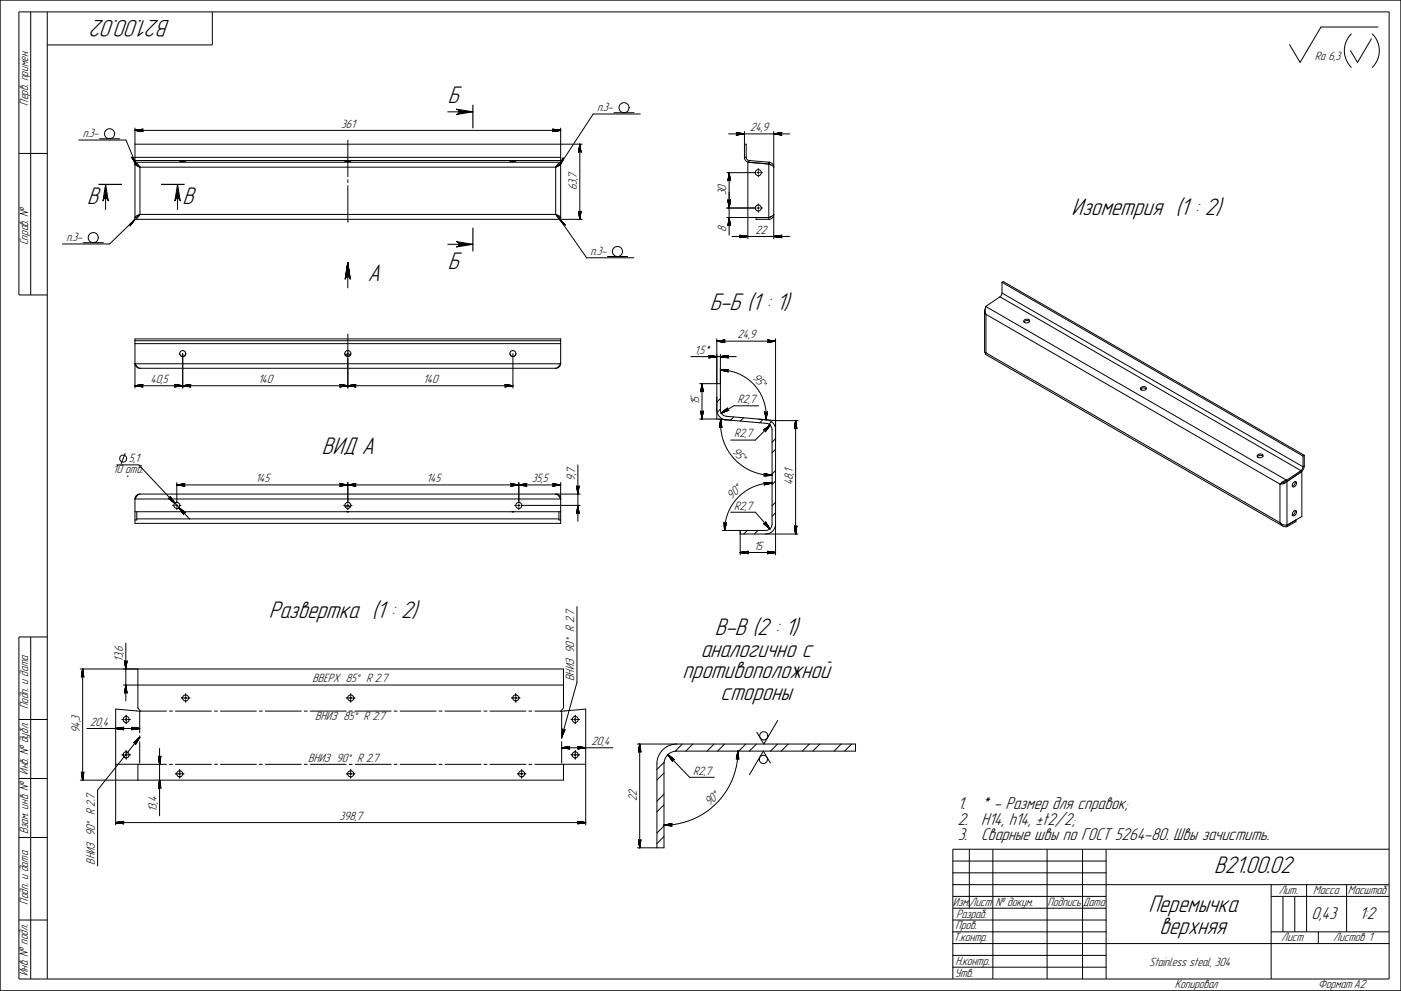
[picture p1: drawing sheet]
<svg xmlns="http://www.w3.org/2000/svg" width="594mm" height="420mm" viewBox="0 0 594 420" stroke-linecap="round" stroke-linejoin="round" font-family="sans-serif">
<g fill="none" stroke="#000" stroke-width=".42">
<path d="M.1 .1h593.9v420h-593.9zM13 5v120.1M20 5v410.1M90 5v14.1h-70M573 14.4a10 10 0 0 0 0 14.1M581.5 16.5l-5.9 10-2.9-5M581.9 14.4a10 10 0 0 1 0 14.1M584.3 11.5h-24.2l-8.8 15-4.5-7.5M33.4 59.4h20l4.3 10.2M42.2 58.8h8.5M57.2 55.3l3 .1zM57.2 55.3l3.1-.3z"/>
<path d="M57.2 55.3l3.2-.4zM57.2 55.3l3.5 .5zM57.2 55.3l3.4 .5zM57.2 55.3l3.2 .4zM57.2 55.3l3.1 .2zM57.2 55.3l3.5-.5zM57.2 55.3l3.4-.5zM57.2 54.3v38.7M57.2 55.3h180.5M57.2 55.3h3M57.2 55.4l3.2 .1M60.4 55.1l-3.2 .1"/>
<path d="M147.5 59.4v15.5M189.9 47.4h10.6M193.5 46.3l7 1.1-7 1.1a1.13 1.13 0 0 0 1.1-1.1 1.13 1.13 0 0 0-1.1-1.1zM234.3 54.8l3.4 .5zM234.3 55.8l3.4-.5zM234.4 54.8l3.3 .5zM234.4 55.8l3.3-.5zM234.6 54.9l3.1 .4zM234.6 55.1h3.1M234.6 55.5h3.1M234.7 55l3 .3zM234.7 55.5l3-.2z"/>
<path d="M234.7 55.2l3 .1zM234.7 55.4l3-.1zM234.7 55.3h3M237.7 54.3v38.7l-.8-.4-1.3-1.7M260.3 47.8h8.6M271.5 48.3h-20l-14.2 21.8M308.9 56.8h25.9M312.1 56.2l3.6 .6zM312.1 57.3l3.6-.5zM312.3 56.3l3.4 .5zM312.3 57.2l3.4-.4zM312.5 56.3l3.2 .5z"/>
<path d="M312.5 57h3.2M312.5 56.6h3.2M312.6 56.5l3.1 .3zM312.6 57l3.1-.2zM312.6 56.6h3.1M312.7 56.7l3 .1zM312.7 56.8h3zM315.7 55.7v11M328.1 56.8l3.5 .5zM328.1 56.8l3.3 .4zM328.1 56.8l3.2 .4zM328.1 56.8l3.1 .2z"/>
<path d="M328.1 56.8l3-.1zM328.1 56.8l3.1-.3zM328.1 56.8l3.2-.5zM328.1 56.8l3.3-.5zM328.1 56.8l3.5-.6zM328.1 55.7v45.5M328.1 56.9l3.2 .1M328.1 56.6h3.1M328.1 56.6h3.2M8 65.1h12M44.8 78.2l1.1 7a1.11 1.11 0 0 0-1.1-1.1 1.11 1.11 0 0 0-1.1 1.1zM44.8 78.2v10.6"/>
<path d="M55.8 66.6l1.9 3zM55.9 66.7l1.8 2.9zM56 66.8l1.7 2.8zM56.2 66.9l1.5 2.7zM56.3 66.9l1.4 2.7zM57.2 68.8h180.5M57.2 68.1h180.5M57.2 66.7h180.5M57.2 61.1h189.7M57.3 68.8l1 .6 1 1.5-2-1.4zM57.5 69.6h-.3l.3 .4 1.8 .9M58 69.8l1.3 1.1"/>
<path d="M59.3 70.9h176.4M59.3 70.9v20M75.3 78.2l1.1 7a1.13 1.13 0 0 0-1.1-1.1 1.13 1.13 0 0 0-1.1 1.1zM75.3 78.2v10.6M76.2 68.4h2.5zM146.2 68.4h2.6zM147.5 76.2v1.2M147.5 78.7v15.5M216.2 68.4h2.6zM235.6 70.9v20M236.8 69.3l.8-.5v.7l-2 1.4zM236.9 69.8l-1.3 1.1"/>
<path d="M237.4 69.6h.3l-.2 .4-1.9 .9M238.7 67.2l-1.4 2.9zM238.8 67.3l-1.5 2.8zM238.8 67l-1.5 3.1zM238.8 66.9l-1.5 3.2zM238.8 67.5l-1.5 2.6zM245.7 61.1v3.2M245.7 61.1v3.1M245.9 61.1l.5 3.5zM245.9 61.1l.5 3.4zM245.9 61.1l.3 3.2zM245.9 61.1l.2 3.1z"/>
<path d="M245.9 61.1l.1 3zM245.9 61.1l-.3 3.1zM245.9 61.1l-.4 3.2zM245.9 61.1l-.5 3.4zM245.9 61.1l-.6 3.5zM245.9 61.1v31.9M246 61.1l.1 3.2M308.2 73.2h12.3M309.1 73.2l-.1 3.2M309.2 73.2l-.5 3.5zM309.2 73.2l-.5 3.3zM309.2 73.2l-.4 3.2z"/>
<path d="M309.2 73.2l-.3 3.1zM309.2 73.2l.1 3zM309.2 73.2l.3 3.1zM309.2 73.2l.4 3.2zM309.2 73.2l.5 3.3zM309.2 73.2l.5 3.5zM309.2 73.2v26.5M309.3 73.2l.1 3.2M315.7 66.7a2.05 2.05 0 0 0 1.9 2.1v-.7M315.7 66.7h.7M315.7 61.1h.7v5.6M316.4 66.7l.3 .8 .9 .6"/>
<path d="M317.6 68.1l8.5 .7M321.1 73.2h1M321.6 71.4v.8M321.6 72.7v1M321.6 74.2v.8M322.6 73.2h.7M326 69.6l-8.9-.8v32.4M326 69.6v23.4M326.1 68.8h.1M326.1 68.8l-.1 .7M326.1 69.5l.9 .5M326.1 69.5l-.1 .1"/>
<path d="M326.2 68.8l1.3 .6 .6 1.5-.4-.6-1.7-.7M326.2 68.8l-.1 .7M55.1 95.1l2.1-2.1zM57.2 93l-2 2.4zM57.2 93l-2 2.5zM57.2 93l-2 2.7zM57.2 93l-2.1 2.8zM57.2 93h189.7M57.2 92.2h.4M57.2 93l-10.7 10.4h-20M59.3 90.9l-1.2 1.7-.9 .4M59.3 90.9l-1.6 .7-.5 .6"/>
<path d="M59.3 90.9l-1.3 1.1M59.3 90.9l-1.3 1.1-.8 .3M59.3 90.9h176.4M235.6 90.9l1.3 1.1 .8 .3M235.6 90.9l1.5 .6 .6 .7M235.6 90.9l1.4 1.1M237.3 92.9l2.4 2.6zM237.3 92.9l2.3 2.5zM237.3 92.9l2.2 2.4zM237.3 92.9l2 2.4zM237.3 92.9l1.9 2.4zM237.3 92.9l11.5 16.4h20"/>
<path d="M237.4 92.2h.3M245.3 89.5l.6 3.5zM245.4 89.7l.5 3.3zM245.5 89.8l.4 3.2zM245.6 90l.3 3zM245.7 89.8v3.2M245.7 90v3M245.8 90l.1 3zM246 90l-.1 3zM246.1 89.8v3.2M246.2 89.8l-.3 3.2zM246.4 89.7l-.5 3.3z"/>
<path d="M246.4 89.5l-.5 3.5zM308.2 92.2h17.8M308.2 88.2h12.3M308.7 84.7l.5 3.5zM308.7 84.9l.5 3.3zM308.8 85l.4 3.2zM308.9 85.2l.3 3zM309 85v3.2M309.1 92.2l-.1 3.2M309.1 85.2l.1 3zM309.2 92.2l.5 3.5zM309.2 92.2l.5 3.3z"/>
<path d="M309.2 92.2l.4 3.2zM309.2 92.2l.3 3.1zM309.2 92.2l.1 3zM309.2 92.2l-.3 3.1zM309.2 92.2l-.4 3.2zM309.2 92.2l-.5 3.3zM309.2 92.2l-.5 3.5zM309.3 85.2l-.1 3zM309.3 92.2l.1 3.2M309.4 85v3.2M309.6 85l-.4 3.2zM309.7 84.9l-.5 3.3z"/>
<path d="M309.7 84.7l-.5 3.5zM313.6 99.7l3.5 .6zM313.8 99.8l3.3 .5zM313.9 99.9l3.2 .4zM320.6 92.3v.7h5.4M321.1 88.2h1M321.6 86.4v.8M321.6 87.7v1M321.6 89.2v.8M322.6 88.2h.7M327 91.8l-1 .4 1.8-.9 .3-.4-.6 1.5-1.5 .6M35.3 102.9h8.5"/>
<path d="M147.5 111.4v10.7M147.5 111.4l1.1 7zM147.5 111.4l1 6.6zM147.5 111.4l.8 6.3-.3-.2zM147.5 111.4l.5 6.1-.4-.1zM147.5 111.4l.1 6h-.3zM147.5 111.4l-.2 6-.4 .1zM147.5 111.4l-.6 6.1-.3 .2zM147.5 111.4l-1.1 6.6zM147.5 111.4l-1.2 7zM189.9 103.6h10.6M193.5 102.4l7 1.2-7 1.1a1.13 1.13 0 0 0 1.1-1.1 1.13 1.13 0 0 0-1.1-1.2z"/>
<path d="M257.6 108.8h8.5M310.4 100.3h24.4M313.6 100.8l3.5-.5zM313.8 100.8l3.3-.5zM313.9 100.5h3.2M313.9 100.1h3.2M314.1 100.5l3-.2zM314.1 100l3 .3zM314.1 100.4h3M314.1 100.1h3M314.1 100.3h3zM314.1 100.2l3 .1z"/>
<path d="M328.1 100.3l3.5-.6zM328.1 100.3l3.3-.5zM328.1 100.3l3.2-.4zM328.1 100.3l3.1-.3zM328.1 100.3l3-.1zM328.1 100.3l3.1 .2zM328.1 100.3l3.2 .3zM328.1 100.3l3.3 .5zM328.1 100.3l3.5 .5zM328.1 100.5h3.2M328.1 100.4h3.1M328.1 100.1h3.1"/>
<path d="M328.1 100.1h3.2M424.9 119.7l127.6 73.7M424.9 119.7v4.5M424.9 119.7l.5-.3 127.7 73.6M20 125.1h-12v-120.1h581v410.1h-581v-145h12M417.5 131.9v17.5l.6 .2M417.8 130.8l-.3 1.4 .6 1.1M418 130l-.2 1.7 .3 1.6M418 130l127.5 73.6M418.1 133.3l124.7 71.9M418.1 133.3v16.3M424 125.8l-6 4.2"/>
<path d="M424 125.8l127.6 73.7M424.9 124.2l-.3 .9-.6 .7M424.9 124.2l127.6 73.7M434.2 135.8l1.1-.5a.91 .91 0 0 1 1.3 .9 .91 .91 0 0 1-1.4 .7 .78 .78 0 0 1-.9-.2 .78 .78 0 0 1-.1-.9zM436.6 136.3l-1.4-.4-1 .6M57.2 144.5v1.2M57.2 144.5v-.8h180.5v.8M57.2 145.7v18.8M57.2 144.5h180.5M57.2 145.7h180.5M57.2 154.1h.1M57.3 154.2l1.3 1.7 .7 .2"/>
<path d="M57.3 154.2l.6 1.3 1.4 .6M57.3 154.2h180.3M59.3 156.1h176.3M76.2 149.9a1.27 1.27 0 0 0 1.3 1.2 1.27 1.27 0 0 0 1.2-1.2M77.3 148.7h.4M77.5 149.9v14.6M146.2 149.9a1.29 1.29 0 0 0 1.3 1.2 1.29 1.29 0 0 0 1.3-1.2M146.4 150.6a1.29 1.29 0 0 1 2.1 0M147.3 148.7h.4M147.5 141.6v22.9M216.2 149.9a1.27 1.27 0 0 0 1.3 1.2 1.27 1.27 0 0 0 1.3-1.2M217.2 148.7h.5"/>
<path d="M217.5 149.9v14.6M237.6 154.2l-.9 1.4-1.1 .5M237.7 144.5v1.2M237.7 154.1l-.6 1.5-1.5 .5M237.7 145.7v8.4M237.7 154.1l-.1 .1M237.7 154.1h.1M293 151.2h19.2M300.5 151.8l3.5-.6zM300.5 150.7l3.5 .5zM300.6 151.7l3.4-.5zM300.6 150.7l3.4 .5z"/>
<path d="M300.8 151.6l3.2-.4zM300.8 150.8l3.2 .4zM300.8 151.4h3.2M300.8 151h3.2M300.9 151l3.1 .2zM300.9 151.1h3.1M301 151.3l3-.1zM301 151.1l3 .1zM304 144.6l3.5-.5zM304 144.6l3.3-.4zM304 144.6l3.1-.3zM304 144.6l3-.2z"/>
<path d="M304 144.6l3 .1zM304 144.6l3 .3zM304 144.6l3.1 .4zM304 144.6l3.3 .5zM304 144.6l3.5 .6zM304 143.7v34M304 144.6h24.9M304 144.8h3.1M304 144.7h3M305.5 156.8l3.4 .9zM305.5 156.8l3.3 .8zM305.5 156.8l3.1 .7z"/>
<path d="M305.5 156.8l3 .6zM305.5 156.8l3 .2zM305.5 156.8l3 .1zM305.5 156.8l3.2-.1zM305.5 156.8l3.3-.1zM305.5 156.8l3.5-.2zM305.5 151.2l3.5-.5zM305.5 151.2l3.3-.5zM305.5 151.2l3.2-.4zM305.5 151.2l3-.2zM305.5 151.2l3 .1zM305.5 151.2l3 .3z"/>
<path d="M305.5 151.2l3.2 .4zM305.5 151.2l3.3 .5zM305.5 151.2l3.5 .6zM305.5 150.2v23.6a2.72 2.72 0 0 0 2.4 2.7l21 1.8M305.5 157h3M305.5 151.3l3.2 .1M305.5 151.1h3M305.5 151h3.2M307.1 144.4l-3.1 .1M308.5 156.9l-3-.1a19.5 19.5 0 0 1 19.3 21.2v-3M309 156.7l-3.5 .1M325.4 145.2l3.5-.6z"/>
<path d="M325.4 144.1l3.5 .5zM325.6 145.1l3.3-.5zM325.6 144.2l3.3 .4zM325.7 145l3.2-.4zM325.7 144.3l3.2 .3zM325.7 144.4h3.2M325.7 144.8h3.2M325.8 144.4l3.1 .2zM325.9 144.7l3-.1zM325.9 144.6h3zM325.9 144.7h3M328.9 143.7v91.5"/>
<path d="M418 149.6v.2M418.1 149.6l-.3 .6 126.1 72.8M418.1 149.6l124.7 72M57.2 163.5l3.5-.5zM57.2 163.5l3.4-.4zM57.2 163.5l3.2-.3zM57.2 163.5l3.1-.2zM57.2 163.5l3-.1zM57.2 163.5l3.1 .3zM57.2 163.5l3.2 .4zM57.2 163.5l3.4 .5zM57.2 163.5l3.5 .6z"/>
<path d="M57.2 163.5h160.3M57.2 163.7h3.1M57.2 163.7h3.2M60.4 163.4h-3.2M74 164.1l3.5-.6zM74 163l3.5 .5zM74.2 164l3.3-.5zM74.2 163.1l3.3 .4zM74.3 163.9l3.2-.4zM74.3 163.2l3.2 .3zM74.3 163.4h6.4M74.3 163.7h6.4"/>
<path d="M74.4 163.3l3.1 .2zM74.4 163.7h6.1M74.5 163.6l3-.1zM74.5 163.4l3 .1zM77.5 163.5l3.5 .6zM77.5 163.5l3.3 .5zM77.5 163.5l3.2 .4zM77.5 163.5l3 .3zM77.5 163.5l3-.1zM77.5 163.5l3-.2zM77.5 163.5l3.2-.3zM77.5 163.5l3.3-.4z"/>
<path d="M77.5 163.5l3.5-.5zM144 163l3.5 .5zM144 164.1l3.5-.6zM144.2 163.1l3.3 .4zM144.2 164l3.3-.5zM144.3 163.2l3.2 .3zM144.3 163.4h6.3M144.3 163.7h6.3M144.4 163.3l3.1 .2zM144.4 163.8l3.1-.3zM144.4 163.7h6.1M144.5 163.4l3 .1z"/>
<path d="M144.5 163.6l3-.1zM147.5 163.5l3.5 .6zM147.5 163.5l3.3 .5zM147.5 163.5l3.1 .4zM147.5 163.5l3 .3zM147.5 163.5l3-.1zM147.5 163.5l3-.2zM147.5 163.5l3.1-.3zM147.5 163.5l3.3-.4zM147.5 163.5l3.5-.5zM214 163l3.5 .5zM214 164.1l3.5-.6z"/>
<path d="M214.2 163.1l3.3 .4zM214.2 164l3.3-.5zM214.3 163.2l3.2 .3zM214.3 163.4h3.2M214.3 163.7h3.2M214.4 163.3l3.1 .2zM214.4 163.8l3.1-.3zM214.4 163.7h3.1M214.5 163.4l3 .1zM214.5 163.6l3-.1zM296.7 162.7h8.8M296.7 177.7h7.3"/>
<path d="M297.1 174.2l.6 3.5zM297.2 174.3l.5 3.4zM297.3 174.5l.4 3.2zM297.4 174.6l.3 3.1zM297.5 162.7v3.1M297.5 174.5v3.2M297.5 162.7v3M297.5 174.6v3.1M297.6 174.7l.1 3zM297.7 162.7v15M297.7 162.7l.5 3.5zM297.7 162.7l.4 3.3z"/>
<path d="M297.7 162.7l.4 3.1zM297.7 162.7l.2 3zM297.7 162.7l-.1 3zM297.7 162.7l-.3 3zM297.7 162.7l-.4 3.1zM297.7 162.7l-.5 3.3zM297.7 162.7l-.6 3.5zM297.8 174.7l-.1 3zM297.8 162.7v3M297.8 174.6v3.1M297.9 162.7v3.1M297.9 174.5v3.2"/>
<path d="M297.9 174.6l-.2 3.1zM298.1 174.3l-.4 3.4zM298.2 174.2l-.5 3.5zM304 173.8a4.2 4.2 0 0 0 3.8 4.2M304 177.7l20.9 1.8a2.66 2.66 0 0 1 2.5 2.7v40a2.71 2.71 0 0 1-2.7 2.7h-18.4M305.4 177.8v3.2M305.5 169l-1.5 1.5M305.5 173.5l-1.4 1.3M305.5 177.8v3M305.6 177.8l-.5 3.5zM305.6 177.8l-.5 3.3zM305.6 177.8l-.4 3.2z"/>
<path d="M305.6 177.8l-.3 3zM305.6 177.8l-.1 3zM305.6 177.8l.2 3.1zM305.6 177.8l.4 3.2zM305.6 177.8l.5 3.3zM305.6 177.8l.5 3.5zM305.7 177.8v3.1M305.8 177.8v3.2M305.8 175.2l3.3-1.3zM305.8 175.2l3.2-1.3zM305.8 175.2l3-1.3zM305.8 175.2l2.8-1.4z"/>
<path d="M305.8 175.2l2.7-1.5zM305.8 175.2l2.6-1.8zM305.8 175.2l2.6-2zM305.8 175.2l2.7-2.1zM305.8 175.2l2.8-2.3zM311.2 176.8l-1.4 1.4M315.3 177.1l-1.4 1.4M321.7 172h-10.5l-5.4 3.2M323.5 177.9l-1.3 1.3M324.3 174.5l.5 3.5zM324.4 174.7l.4 3.3zM324.4 174.8l.4 3.2z"/>
<path d="M324.6 174.9l.2 3.1zM324.6 174.8v3.2M324.7 174.9v3.1M324.7 175l.1 3zM324.9 175l-.1 3zM325 174.9v3.1M325 174.8l.1 3.2a4.2 4.2 0 0 1 3.8 4.2M325.1 174.9l-.3 3.1zM325.3 174.7l-.5 3.3zM325.4 174.5l-.6 3.5zM327.1 178.8l-1.1 1M328.9 178.3h9.5"/>
<path d="M337.2 178.3v3.2M337.4 178.3l.5 3.5zM337.4 178.3l.5 3.3zM337.4 178.3l.4 3.2zM337.4 178.3l.3 3.1zM337.4 178.3l.1 3zM337.4 178.3l-.3 3.1zM337.4 178.3l-.4 3.2zM337.4 178.3l-.5 3.3zM337.4 178.3l-.6 3.5zM337.4 178.3v48.1M337.4 178.3v3"/>
<path d="M337.5 178.3l.1 3.2M483.7 164.4l.9-.5a.88 .88 0 0 1 1.2 .1 .88 .88 0 0 1 0 1.2l-1 .3a.81 .81 0 0 1-.9-.2 .81 .81 0 0 1-.2-.9zM486.1 164.9l-1.1-.4-1.3 .6M49.5 197.1h9.4l21.6 23M53.1 192.3l-1.7 4.3M245 197.1v23.9M305.6 180.8v-3a21.8 21.8 0 0 0 21.8 23.7h-3.1M323.7 182.4l2.9-2.1zM323.9 182.3l2.7-2zM324.1 182.2l2.5-1.9zM324.2 182.2l2.4-1.9zM324.4 182.3l2.2-2z"/>
<path d="M326.6 180.3l-2 2.3zM326.6 180.3l-2 2.5zM326.6 180.3l-2 2.7zM326.6 180.3l-2.1 2.8zM326.6 180.3l-6.3 6.3h-10.5M328.9 186l-1.5 1.5M328.9 199.5l-1.5 1.4M328.9 190.5l-1.5 1.5M533.2 193l1.2-.5a.88 .88 0 0 1 1.2 .7 .88 .88 0 0 1-1.2 .9h-.1a.81 .81 0 0 1-1-.2 .81 .81 0 0 1-.1-.9zM535.6 193.5l-1.2-.5-1.2 .7M551.6 199.5l-5.9 4.1M551.6 199.5l.1 .6"/>
<path d="M552 199.9h.1M552 199.9v19.1l-6.3 3.6-1.6-.2-1.3-.8M552 199.9l-6.3 4.3M552.5 197.9l-.9 1.6M552.5 193.4v4.5M553.1 197.6l-.4 1.4-1 1.1M553.1 193l-.6 .4M553.1 193v4.6M553.1 197.6l-.6 .3M54.2 201.7h.1M57.2 211.6v8.9M57.2 211.6h180.5"/>
<path d="M57.2 217h180.5M58 217v3.5h-.8M58 220h179M59.3 209.5l-.7 .2-1.4 1.9M59.3 209.5l-1.4 .5-.7 1.6M59.3 209.5h186.7M71.3 211.2l2.8 2.2zM71.5 211.3l2.6 2.1zM71.7 211.3l2.4 2.1zM71.8 211.3l2.3 2.1zM72.1 210.4l2 3zM72.1 211.1l2 2.3z"/>
<path d="M72.2 210.6l1.9 2.8zM72.2 210.8l1.9 2.6zM72.2 211l1.9 2.4zM73.2 214.3h.8M74.5 214.3h1M75 205.6l3.5 .5zM75 205.6l3.3 .5zM75 205.6l3.1 .4zM75 205.6l3 .2zM75 205.6l3-.1zM75 205.6l3-.2zM75 205.6l3.1-.4z"/>
<path d="M75 205.6l3.3-.5zM75 205.6l3.5-.5zM75 204.6v8.7M75 213.8v1M75 215.3v.8M75 205.6h162.7M75 205.7l3.1 .1M75.9 215.2l2 2.9zM75.9 215.2l1.9 2.8zM75.9 215.2l1.9 2.6zM75.9 215.2l1.9 2.4zM75.9 215.2l2.1 2.1z"/>
<path d="M75.9 215.2l2.2 2.1zM75.9 215.2l2.4 2.1zM75.9 215.2l2.6 2.1zM75.9 215.2l2.7 2.2zM76 214.3h.8M77 217h.9M77.3 217h.4M78.1 205.4l-3.1 .1M144 205.1l3.5 .5zM144 206.1l3.5-.5zM144.2 205.1l3.3 .5zM144.2 206.1l3.3-.5z"/>
<path d="M144.3 205.2l3.2 .4zM144.3 205.8h6.3M144.3 205.4h6.3M144.4 205.4l3.1 .2zM144.4 205.8l3.1-.2zM144.5 205.5l3 .1zM144.5 205.7l3-.1zM145.7 214.3h.8M146.4 215a1.33 1.33 0 0 1 2.1 0M147 214.3h1M147 217h1M147.3 217h.4"/>
<path d="M147.5 205.6l3.5-.5zM147.5 205.6l3.3-.5zM147.5 205.6l3.1-.4zM147.5 205.6l3-.2zM147.5 205.6l3-.1zM147.5 205.6l3 .2zM147.5 205.6l3.1 .4zM147.5 205.6l3.3 .5zM147.5 205.6l3.5 .5zM147.5 204.6v8.7M147.5 213.8v1M147.5 215.3v.8"/>
<path d="M148.5 214.3h.8M216.5 206.1l3.5-.5zM216.5 205.1l3.5 .5zM216.6 206.1l3.4-.5zM216.6 205.1l3.4 .5zM216.8 205.2l3.2 .4zM216.8 205.8h6.4M216.8 205.4h6.4M216.9 205.8l3.1-.2zM216.9 205.4l3.1 .2zM217 205.7l3-.1zM217 205.5l3 .1z"/>
<path d="M217 217h1M217.2 217h.5M218.2 214.3h.8M219.5 214.3h1M220 205.6l3.5-.5zM220 205.6l3.3-.5zM220 205.6l3.2-.4zM220 205.6l3-.2zM220 205.6l3-.1zM220 205.6l3 .2zM220 205.6l3.2 .4zM220 205.6l3.3 .5z"/>
<path d="M220 205.6l3.5 .5zM220 204.6v8.7M220 213.8v1M220 215.3v.8M221 214.3h25M234.3 206.1l3.4-.5zM234.3 205.1l3.4 .5zM234.4 206.1l3.3-.5zM234.4 205.1l3.3 .5zM234.6 205.2l3.1 .4zM234.6 205.8h3.1M234.6 205.4h3.1"/>
<path d="M234.7 205.8l3-.2zM234.7 205.4l3 .2zM234.7 205.7l3-.1zM234.7 205.5l3 .1zM235.6 209.5l1.4 .5 .7 1.6-1.4-1.9zM237 217v3.5h.7M237.7 204.6v15.9M237.7 211.5h.1M244.5 206l.5 3.5zM244.6 206.1l.4 3.4zM244.7 206.3l.3 3.2zM244.8 206.4l.2 3.1z"/>
<path d="M244.9 206.3v3.2M244.9 214.3v3.2M244.9 206.5l.1 3zM245 206.5v3M245 214.3v3M245 214.3l-.5 3.5zM245 214.3l-.4 3.3zM245 214.3l-.3 3.2zM245 214.3l-.2 3zM245 214.3l-.1 3zM245 214.3l.3 3zM245 214.3l.4 3.2z"/>
<path d="M245 214.3l.5 3.3zM245 214.3l.6 3.5zM245.1 206.5l-.1 3zM245.2 214.3v3.2M245.2 206.3v3.2M245.3 206.4l-.3 3.1zM245.5 206.1l-.5 3.4zM245.6 206l-.6 3.5zM309.8 217.2h10.5l6.2 7M323.9 201.8l3.5-.3zM323.9 204.5l3.5 .3zM323.9 201.7h3.5"/>
<path d="M323.9 204.7h3.5M323.9 200.7l3.5 .8zM323.9 205.6l3.5-.8zM324 201.8l3.4-.3zM324 204.6l3.4 .2zM324.1 200.8l3.3 .7zM324.1 205.5l3.3-.7zM324.2 201.7l3.2-.2zM324.2 204.6l3.2 .2zM324.2 200.9l3.2 .6zM324.3 204.8h3.1zM324.3 204.9h3.1"/>
<path d="M324.4 201l3 .5zM324.4 205.3l3-.5zM324.4 201.2l3 .3zM324.4 201.4l3 .1zM324.4 205.1l3-.3zM324.4 205l3-.2zM324.4 201.4h3M327.4 204.8a20.1 20.1 0 0 0-20.2 20.1v-3.2M328.9 212.9l-1.5 1.5M328.9 203.9l-1.5 1.6M328.9 217.4l-1.5 1.5M542.8 205.2v16.4"/>
<path d="M543.3 204.9l-.5 .3M544.8 204.3l-1.5 .6M545.5 203.6l-1.4 .5-1.3 1.1M545.5 203.6l.1 .6M545.6 204.2l-2.3 .7M545.6 204.2h.1M545.7 203.6h-.2M545.7 203.6v.6M545.7 204.2l-1.5 .9-1.4 .1M545.7 204.2v19.1M548.4 216.9a.75 .75 0 0 1 1.2-.4 .75 .75 0 0 1 0 1.2l-.1 .3a.85 .85 0 0 1-1.3 .7 .85 .85 0 0 1 0-1.5zM548.6 204.5a.72 .72 0 0 1 1.1-.1 .72 .72 0 0 1-.1 1.1l-.1 .2a.84 .84 0 0 1-1.3 .7 .84 .84 0 0 1 0-1.4z"/>
<path d="M549.2 204.2l-.2 1.1-1 .9M549.2 216.4l-.2 1.2-1 .8M551.7 200.1l-6 4.1M57.2 220.5v1.4h180.5v-1.4M307 221.4l.2 3.5zM307.1 221.5l.1 3.4zM307.1 221.7l.1 3.2zM307.1 221.4v3.5M307.3 221.8l-.1 3.1zM307.3 221.8v3.1M307.4 221.9v3M307.4 221.9l-.2 3z"/>
<path d="M307.6 221.9l-.4 3zM307.8 221.9l-.6 3zM308 221.6l-.8 3.3zM308.1 221.5l-.9 3.4zM313.9 234.2l3.5-.5zM313.9 234.2l3.3-.4zM313.9 234.2l3.1-.3zM313.9 234.2l3-.2zM313.9 234.2l3 .2zM313.9 234.2l3 .3zM313.9 234.2l3.1 .4zM313.9 234.2l3.3 .5z"/>
<path d="M313.9 234.2l3.5 .6zM313.9 224.9v10.3M313.9 226.4h24.5M313.9 234.2h15M313.9 234.4h3.1M316.9 224.9l-1.5 1.5M317 234.1h-3.1M321.4 224.9l-1.5 1.5M323.8 222l2.7 2.2zM323.9 222l2.6 2.2zM324.1 222.1l2.4 2.1zM324.2 222.1l2.3 2.1z"/>
<path d="M324.4 222l2.1 2.2zM324.6 221.2l1.9 3zM324.6 221.4l1.9 2.8zM324.6 221.8l1.9 2.4zM324.7 221.6l1.8 2.6zM325.4 234.8l3.5-.6zM325.4 233.7l3.5 .5zM325.6 234.7l3.3-.5zM325.6 233.8l3.3 .4zM325.7 234.6l3.2-.4zM325.7 233.9l3.2 .3zM325.7 234.4h3.2"/>
<path d="M325.7 234.1h3.2M325.8 234l3.1 .2zM325.9 234.4l3-.2zM325.9 234.1l3 .1zM328.9 222.2a4.2 4.2 0 0 1-4.2 4.2M336.8 222.9l.6 3.5zM336.9 223.1l.5 3.3zM337 223.2l.4 3.2zM337.1 223.3l.3 3.1zM337.2 223.2v3.2M337.3 223.4l.1 3zM337.4 223.4v3"/>
<path d="M337.5 223.4l-.1 3zM337.6 223.2v3.2M337.7 223.3l-.3 3.1zM337.9 223.1l-.5 3.3zM337.9 222.9l-.5 3.5zM542.8 221.6l1.1 1.4 1.8 .3M545.3 222.7h.4M545.6 222.7h.1M545.7 222.7l3.8-2.2v.6l-3.8 2.2M244.7 257.2v32.1l-6.5 23.3M13 270.1v145M53.3 272.7v24.5"/>
<path d="M34 283.6h204.9v16.5l-1.1 1.5 10.6-1v49.1M34.9 283.6l-.1 3.2M35 283.6v3M35 283.6l-.5 3.5zM35 283.6l-.5 3.3zM35 283.6l-.3 3.2zM35 283.6l-.2 3.1zM35 283.6l-.1 3zM35 283.6l.3 3.1zM35 283.6l.4 3.2zM35 283.6l.5 3.3zM35 283.6l.6 3.5z"/>
<path d="M35 283.6v47.2M35.2 283.6v3.2M52.4 290.4h186.5M52.8 280.1l.5 3.5zM52.9 280.3l.4 3.3zM53 280.5l.3 3.1zM53.1 280.6l.2 3zM53.2 280.5v3.1M53.2 290.4v3.2M53.2 280.6v3M53.2 290.4v3.1M53.3 280.6v3z"/>
<path d="M53.3 290.4l.6 3.5zM53.3 290.4l.5 3.4zM53.3 290.4l.4 3.2zM53.3 290.4l.3 3.1zM53.3 290.4l.2 3zM53.3 290.4l-.2 3.1zM53.3 290.4l-.3 3.2zM53.3 290.4l-.4 3.4zM53.3 290.4l-.5 3.5zM53.5 280.6l-.2 3zM53.5 280.6v3M53.5 290.4v3.1"/>
<path d="M53.5 280.5v3.1M53.5 290.4v3.2M53.6 280.6l-.3 3zM53.8 280.3l-.5 3.3zM53.9 280.1l-.6 3.5zM58.5 283.6v16.5l1.1 1.5-10.6-1v49.1M76.9 295.9h.8M78.2 295.9h1M78.7 294.1v.8M78.7 295.4v1M78.7 296.9v.8M79.7 295.9h.8"/>
<path d="M146.9 295.9h.8M148.2 295.9h1M148.7 294.1v.8M148.7 295.4v1M148.7 296.9v.8M149.7 295.9h.8M216.9 295.9h.8M218.2 295.9h1M218.7 294.1v.8M218.7 295.4v1M218.7 296.9v.8M219.7 295.9h.8"/>
<path d="M8 305h12M36.8 308.9h22.4M49 308.9l3.5-.6zM49 308.9l3.4-.5zM49 308.9l3.2-.4zM49 308.9l3.1-.3zM49 308.9l3 .1zM49 308.9l3.1 .2zM49 308.9l3.2 .3zM49 308.9l3.4 .5zM49 308.9l3.5 .5zM49 309l3.2 .1"/>
<path d="M49 308.9h3M51.7 305h.8M52.2 308.7h-3.2M53 305h1M53.5 303.3v.8M53.5 304.6v.9M53.5 306v.8M53.5 318.3v.8M53.5 319.5v1M54.5 305h.8M55.7 309.4l3.5-.5zM55.7 308.3l3.5 .6z"/>
<path d="M55.9 309.4l3.3-.5zM55.9 308.4l3.3 .5zM56.1 309.2l3.1-.3zM56.1 308.5l3.1 .4zM56.1 309.1h3.1M56.1 308.7h3.1M56.2 308.6l3 .3zM56.2 309l3-.1zM56.2 308.8l3 .1zM56.2 308.9h3M56.6 315l2.6-2.4zM56.8 314.9l2.4-2.3z"/>
<path d="M56.9 314.8l2.3-2.2zM59.2 312.6l-2.1 2.2zM59.2 312.6l-1.8 2.4zM59.2 312.6l-1.7 2.5zM59.2 312.6l-1.6 2.7zM59.2 312.6l-1.7 2.9zM59.2 312.6l-1.7 3zM59.2 312.6l-17.8 22.4v32.1M59.2 301.6v9.1M59.2 311.9v1.3M59.2 314.5v9.1M59.6 301.5h11"/>
<path d="M67.7 317.3v28.6M71.9 301.5h1.2M74.4 301.5h15.2M90.9 301.5h1.3M93.5 301.5h15.2M110 301.5h1.2M112.5 301.5h15.2M129 301.5h1.3M131.6 301.5h15.2M148.1 301.5h1.2M150.6 301.5h15.2M167.1 301.5h1.3"/>
<path d="M169.7 301.5h15.2M186.2 301.5h1.2M188.7 301.5h15.2M205.2 301.5h1.3M207.8 301.5h15.2M224.3 301.5h1.2M226.8 301.5h11.1M238.2 317l3.5-.5zM238.2 317l3.3-.5zM238.2 317l3.1-.3zM238.2 317l3-.2zM238.2 317l3-.1z"/>
<path d="M238.2 317l3 .3zM238.2 317l3.1 .4zM238.2 317l3.3 .5zM238.2 317l3.5 .6zM238.2 317h21.6M238.2 317.2h3M238.2 317.2h3.1M238.2 301.6v9.1M238.2 311.9v1.3M238.2 314.5v9.1M238.4 309v3.6M238.6 309l-.4 3.6z"/>
<path d="M238.6 309.2l-.4 3.4zM238.6 309.4l-.4 3.2zM238.7 309.5l-.5 3.1zM238.9 309.6l-.7 3zM239 309.7l-.8 2.9zM239.2 309.7l-1 2.9zM239.4 309.6l-1.2 3zM239.6 309.3l-1.4 3.3zM241.3 316.8l-3.1 .1M242.2 305h.7M243.4 305h1M243.9 303.3v.8"/>
<path d="M243.9 304.6v.9M243.9 306v.8M243.9 318.3v.8M243.9 319.5v1M244.9 317.6l3.5-.6zM244.9 316.5l3.5 .5zM244.9 305h.8M245 317.5l3.4-.5zM245 316.5l3.4 .5zM245.2 316.7l3.2 .3zM245.2 316.8h3.2M245.2 317.2h3.2"/>
<path d="M245.3 317.3l3.1-.3zM245.3 316.8l3.1 .2zM245.3 317.2h3.1M245.4 317.1l3-.1zM245.4 316.9l3 .1zM270.2 315.5h92.6v3h-75.8a5.4 5.4 0 0 0-5.4 5.4v35.5h-11.4M271.1 315.5v3.1M271.2 315.5l.1 43.9M271.3 315.5l.5 3.4zM271.3 315.5l.4 3.3zM271.3 315.5l.3 3.1zM271.3 315.5l.2 3z"/>
<path d="M271.3 315.5l-.1 3zM271.3 315.5l-.3 3zM271.3 315.5l-.4 3.1zM271.3 315.5l-.5 3.3zM271.3 315.5l-.6 3.4zM271.4 315.5v3M271.5 315.5v3.1M283.2 320l2.8 2.1zM283.2 320l2.7 2zM283.2 320l2.5 2zM283.2 320l2.3 2zM283.2 320l2 2.2z"/>
<path d="M283.2 320l1.9 2.3zM283.2 320l1.9 2.5zM283.2 320l2 2.7zM283.2 320l2 2.9zM283.2 320l9.2 9.6h10.5M287 315.5a8.4 8.4 0 0 0-8.4 8.4v35.5M289.3 315.5l-3 3M293.8 315.5l-3 3M302.8 315.5l-3 3M307.3 315.5l-3 3M312.7 318.5v3M312.8 318.5v3"/>
<path d="M312.9 318.5l.4 3.5zM312.9 318.5l.3 3.3zM312.9 318.5l.2 3.2zM312.9 318.5l.1 3zM312.9 318.5l-.2 3zM312.9 318.5l-.4 3zM312.9 318.5l-.5 3.1zM312.9 318.5l-.6 3.3zM312.9 318.5l-.7 3.4zM313 318.5l.1 3.5M316.3 315.5l-3 3M320.8 315.5l-3 3"/>
<path d="M329.7 315.5l-3 3M329.8 305.5l-5.9 10-3-5.1M334.2 315.5l-3 3M343.2 315.5l-3 3M347.7 315.5l-3 3M356.7 315.5l-3 3M361.1 315.5l-3 3M8 330.1h12M34.5 327.3l.5 3.5zM34.5 327.4l.5 3.4zM34.7 327.6l.3 3.2zM34.8 327.7l.2 3.1z"/>
<path d="M34.8 327.6v3.2M34.9 327.8l.1 3zM35 327.8v3M35.1 327.8l-.1 3zM35.2 327.6v3.2M35.3 327.7l-.3 3.1zM35.5 327.4l-.5 3.4zM35.6 327.3l-.6 3.5zM49 324l21.6 .1M51.7 320h.8M53 320h1M53.5 321v.8"/>
<path d="M54.5 320h.8M58.5 324v6.8M67.1 320.5l.6 3.6zM67.2 320.7l.5 3.4zM67.3 320.9l.4 3.2zM67.4 321l.3 3.1zM67.5 320.9v3.2M67.5 330.8v3.1M67.6 321.1l.1 3zM67.7 330.8l.5 3.5zM67.7 330.8l.5 3.3zM67.7 330.8l.4 3.1z"/>
<path d="M67.7 330.8l.3 3zM67.7 330.8l.1 3zM67.7 330.8l-.3 3zM67.7 330.8l-.4 3.1zM67.7 330.8l-.5 3.3zM67.7 330.8l-.6 3.5zM67.7 321.1v3M67.7 330.8v3M67.8 321.1l-.1 3zM67.8 330.8l.1 3.1M67.9 320.9v3.2M68 321l-.3 3.1z"/>
<path d="M68.2 320.7l-.5 3.4zM68.2 320.5l-.5 3.6zM71.9 324.1h1.2M74.4 324.1h15.2M74.4 328.1h.8M75.7 328.1h1M76.2 326.3v.8M76.2 327.6v1M76.2 329.1v.7M77.2 328.1h.8M90.9 324.1h1.3M93.5 324.1h15.2"/>
<path d="M110 324.1h1.2M112.5 324.1h15.2M129 324.1h1.3M131.6 324.1h15.2M146.9 328.1h.8M148.1 324.1h1.2M148.2 328.1h1M148.7 326.3v.8M148.7 327.6v1M148.7 329.1v.7M149.7 328.1h.8M150.6 324.1h15.2"/>
<path d="M167.1 324.1h1.3M169.7 324.1h15.2M186.2 324.1h1.2M188.7 324.1h15.2M205.2 324.1h1.3M207.8 324.1h15.2M219.4 328.1h.8M220.7 328.1h1M221.2 326.3v.8M221.2 327.6v1M221.2 329.1v.7M222.2 328.1h.8"/>
<path d="M224.3 324.1h1.2M238.9 324v6.8h-204.9M242.2 320h.7M243.4 320h1M243.9 321v.8M244.9 320h.8M248.4 324l-21.6 .1M281.6 336.7l-3 3M281.6 327.7l-3 3M281.6 323.2l-3 3M312.9 321.5v-3a31.4 31.4 0 0 1-31.3 31.3h3M326.6 323.5l-2.9-5-5.9 10"/>
<path d="M8 355.1h12M49 348.8l3.5 .5zM49 348.8l3.4 .5zM49 348.8l3.2 .3zM49 348.8l3.1 .2zM49 348.8l3 .1zM49 348.8l3.1-.3zM49 348.8l3.2-.4zM49 348.8l3.4-.5zM49 348.8l3.5-.6zM49 348.6h3.2M49 348.6h3.1"/>
<path d="M49 348.9h3.1M49 349h3.2M244.9 348.2l3.5 .6zM244.9 349.3l3.5-.5zM245 348.3l3.4 .5zM245 349.3l3.4-.5zM245.2 348.4l3.2 .4zM245.2 348.6h3.2M245.2 349h3.2M245.3 348.5l3.1 .3zM245.3 349l3.1-.2zM245.3 348.6h3.1"/>
<path d="M245.3 348.9h3.1M245.4 348.7l3 .1zM245.4 348.9l3-.1zM248.4 348.8h-199.4M270.7 356l.6 3.4zM270.8 356.1l.5 3.3zM270.9 356.3l.4 3.1zM271 356.4l.3 3zM271.1 356.3v3.1M271.2 356.5l.1 2.9zM271.3 356.5v2.9zM271.4 356.4v3"/>
<path d="M271.5 356.3v3.1M271.5 356.4l-.2 3zM271.7 356.1l-.4 3.3zM271.8 356l-.5 3.4zM281.6 349.8l3.4-.7zM281.6 349.8l3.2-.6zM281.6 349.8l3.1-.5zM281.6 349.8l3-.4zM281.6 349.8h3zM281.6 349.8l3 .1zM281.6 349.8l3.1 .3zM281.6 349.8l3.3 .3z"/>
<path d="M281.6 349.8l3.5 .4zM281.6 350.2l-3 3M281.6 341.2l-3 3M281.6 354.6l-3 3M281.6 349.6h3M281.6 349.7h3M281.6 350h3.1M281.6 350h3.5M404 375.1h185M404 370.1h65M404 365.1h65M411 360v25.1"/>
<path d="M421 360v55.1M444 360v55.1M459 360v55.1M469 360v55.1M539 375.1v40M554 375.1v20M571 375.1v20M589 360h-185v55.1M8 390.1h12M404 395.1h65M404 390.1h65M404 380h65"/>
<path d="M404 385.1h65M539 395.1h50M539 380h50M544 380v15.1M549 380v15.1M559 395.1v5M404 410.1h65M404 400.1h185M404 405.1h65"/>
<circle cx="46.5" cy="56.7" r="2.14"/>
<circle cx="264.6" cy="45.7" r="2.14"/>
<circle cx="321.6" cy="73.2" r="1.27"/>
<circle cx="321.6" cy="88.2" r="1.27"/>
<circle cx="39.5" cy="100.7" r="2.13"/>
<circle cx="261.8" cy="106.6" r="2.13"/>
<circle cx="77.5" cy="149.9" r="1.27"/>
<circle cx="147.5" cy="149.9" r="1.26"/>
<circle cx="217.5" cy="149.9" r="1.27"/>
<circle cx="52.2" cy="194.4" r="1.51"/>
<circle cx="75" cy="214.3" r="1.26"/>
<circle cx="147.5" cy="214.3" r="1.27"/>
<circle cx="220" cy="214.3" r="1.27"/>
<circle cx="78.7" cy="295.9" r="1.26"/>
<circle cx="148.7" cy="295.9" r="1.27"/>
<circle cx="218.7" cy="295.9" r="1.27"/>
<circle cx="53.5" cy="305" r="1.27"/>
<circle cx="243.9" cy="305" r="1.27"/>
<circle cx="323.9" cy="312" r="1.74"/>
<circle cx="53.5" cy="320" r="1.27"/>
<circle cx="76.2" cy="328.1" r="1.27"/>
<circle cx="148.7" cy="328.1" r="1.27"/>
<circle cx="221.2" cy="328.1" r="1.27"/>
<circle cx="243.9" cy="320" r="1.27"/>
<circle cx="323.7" cy="322" r="1.75"/>
</g>
<g fill="#000">
<path d="M57.2 55.3l3.5 .5zM57.2 55.3l3.4 .5zM57.2 55.3l3.5-.5zM57.2 55.3l3.4-.5zM234.3 54.8l3.4 .5zM234.4 54.8l3.3 .5zM234.4 55.8l3.3-.5zM234.3 55.8l3.4-.5zM312.1 56.2l3.6 .6zM312.3 56.3l3.4 .5zM312.3 57.2l3.4-.4zM312.1 57.3l3.6-.5z"/>
<path d="M328.1 56.8l3.5 .5zM328.1 56.8l3.3 .4zM328.1 56.8l3.3-.5zM328.1 56.8l3.5-.6zM56.3 66.9l1.4 2.7zM56.2 66.9l1.5 2.7zM56 66.8l1.7 2.8zM55.9 66.7l1.8 2.9zM55.8 66.6l1.9 3zM238.8 67.5l-1.5 2.6zM238.8 67.3l-1.5 2.8zM238.7 67.2l-1.4 2.9z"/>
<path d="M238.8 67l-1.5 3.1zM238.8 66.9l-1.5 3.2zM245.9 61.1l.5 3.5zM245.9 61.1l.5 3.4zM245.9 61.1l-.5 3.4zM245.9 61.1l-.6 3.5zM309.2 73.2l-.5 3.5zM309.2 73.2l-.5 3.3zM309.2 73.2l.5 3.3zM309.2 73.2l.5 3.5zM55.1 95.1l2.1-2.1zM57.2 93l-2 2.4z"/>
<path d="M57.2 93l-2 2.5zM57.2 93l-2 2.7zM57.2 93l-2.1 2.8zM237.3 92.9l2.4 2.6zM237.3 92.9l2.3 2.5zM237.3 92.9l2.2 2.4zM237.3 92.9l2 2.4zM237.3 92.9l1.9 2.4zM246.4 89.5l-.5 3.5zM246.4 89.7l-.5 3.3zM245.3 89.5l.6 3.5zM245.4 89.7l.5 3.3z"/>
<path d="M309.7 84.7l-.5 3.5zM309.7 84.9l-.5 3.3zM308.7 84.9l.5 3.3zM308.7 84.7l.5 3.5zM309.2 92.2l.5 3.5zM309.2 92.2l.5 3.3zM309.2 92.2l-.5 3.3zM309.2 92.2l-.5 3.5zM147.5 111.4l1.1 7zM147.5 111.4l1 6.6zM147.5 111.4l.8 6.3-.3-.2zM147.5 111.4l.5 6.1-.4-.1z"/>
<path d="M147.5 111.4l-.2 6-.4 .1zM147.5 111.4l-.6 6.1-.3 .2zM147.5 111.4l-1.1 6.6zM147.5 111.4l-1.2 7zM313.6 100.8l3.5-.5zM313.8 100.8l3.3-.5zM313.8 99.8l3.3 .5zM313.6 99.7l3.5 .6zM328.1 100.3l3.5-.6zM328.1 100.3l3.3-.5zM328.1 100.3l3.3 .5zM328.1 100.3l3.5 .5z"/>
<path d="M300.5 151.8l3.5-.6zM300.6 151.7l3.4-.5zM300.6 150.7l3.4 .5zM300.5 150.7l3.5 .5zM304 144.6l3.5-.5zM304 144.6l3.3-.4zM304 144.6l3.3 .5zM304 144.6l3.5 .6zM305.5 156.8l3.4 .9zM305.5 156.8l3.3 .8zM305.5 156.8l3.1 .7zM305.5 156.8l3 .6z"/>
<path d="M305.5 151.2l3.5-.5zM305.5 151.2l3.3-.5zM305.5 151.2l3.3 .5zM305.5 151.2l3.5 .6zM325.4 145.2l3.5-.6zM325.6 145.1l3.3-.5zM325.6 144.2l3.3 .4zM325.4 144.1l3.5 .5zM57.2 163.5l3.5-.5zM57.2 163.5l3.4-.4zM57.2 163.5l3.4 .5zM57.2 163.5l3.5 .6z"/>
<path d="M77.5 163.5l3.5 .6zM77.5 163.5l3.3 .5zM77.5 163.5l3.3-.4zM77.5 163.5l3.5-.5zM74 164.1l3.5-.6zM74.2 164l3.3-.5zM74.2 163.1l3.3 .4zM74 163l3.5 .5zM144 163l3.5 .5zM144.2 163.1l3.3 .4zM144.2 164l3.3-.5zM144 164.1l3.5-.6z"/>
<path d="M147.5 163.5l3.5 .6zM147.5 163.5l3.3 .5zM147.5 163.5l3.3-.4zM147.5 163.5l3.5-.5zM214 163l3.5 .5zM214.2 163.1l3.3 .4zM214.2 164l3.3-.5zM214 164.1l3.5-.6zM297.1 174.2l.6 3.5zM297.2 174.3l.5 3.4zM298.1 174.3l-.4 3.4zM298.2 174.2l-.5 3.5z"/>
<path d="M297.7 162.7l.5 3.5zM297.7 162.7l.4 3.3zM297.7 162.7l-.5 3.3zM297.7 162.7l-.6 3.5zM305.6 177.8l-.5 3.5zM305.6 177.8l-.5 3.3zM305.6 177.8l.5 3.3zM305.6 177.8l.5 3.5zM305.8 175.2l3.3-1.3zM305.8 175.2l3.2-1.3zM305.8 175.2l3-1.3zM305.8 175.2l2.8-1.4z"/>
<path d="M305.8 175.2l2.7-1.5zM305.8 175.2l2.6-1.8zM305.8 175.2l2.6-2zM305.8 175.2l2.7-2.1zM305.8 175.2l2.8-2.3zM325.4 174.5l-.6 3.5zM325.3 174.7l-.5 3.3zM324.4 174.7l.4 3.3zM324.3 174.5l.5 3.5zM337.4 178.3l.5 3.5zM337.4 178.3l.5 3.3zM337.4 178.3l-.5 3.3z"/>
<path d="M337.4 178.3l-.6 3.5zM323.7 182.4l2.9-2.1zM323.9 182.3l2.7-2zM324.1 182.2l2.5-1.9zM324.2 182.2l2.4-1.9zM324.4 182.3l2.2-2zM326.6 180.3l-2 2.3zM326.6 180.3l-2 2.5zM326.6 180.3l-2 2.7zM326.6 180.3l-2.1 2.8zM72.1 210.4l2 3zM72.2 210.6l1.9 2.8z"/>
<path d="M72.2 210.8l1.9 2.6zM72.2 211l1.9 2.4zM72.1 211.1l2 2.3zM71.8 211.3l2.3 2.1zM71.7 211.3l2.4 2.1zM71.5 211.3l2.6 2.1zM71.3 211.2l2.8 2.2zM75 205.6l3.5 .5zM75 205.6l3.3 .5zM75 205.6l3.3-.5zM75 205.6l3.5-.5zM75.9 215.2l2 2.9z"/>
<path d="M75.9 215.2l1.9 2.8zM75.9 215.2l1.9 2.6zM75.9 215.2l1.9 2.4zM75.9 215.2l2.1 2.1zM75.9 215.2l2.2 2.1zM75.9 215.2l2.4 2.1zM75.9 215.2l2.6 2.1zM75.9 215.2l2.7 2.2zM144 205.1l3.5 .5zM144.2 205.1l3.3 .5zM144.2 206.1l3.3-.5zM144 206.1l3.5-.5z"/>
<path d="M147.5 205.6l3.5-.5zM147.5 205.6l3.3-.5zM147.5 205.6l3.3 .5zM147.5 205.6l3.5 .5zM216.5 206.1l3.5-.5zM216.6 206.1l3.4-.5zM216.6 205.1l3.4 .5zM216.5 205.1l3.5 .5zM220 205.6l3.5-.5zM220 205.6l3.3-.5zM220 205.6l3.3 .5zM220 205.6l3.5 .5z"/>
<path d="M234.3 206.1l3.4-.5zM234.4 206.1l3.3-.5zM234.4 205.1l3.3 .5zM234.3 205.1l3.4 .5zM245.6 206l-.6 3.5zM245.5 206.1l-.5 3.4zM244.6 206.1l.4 3.4zM244.5 206l.5 3.5zM245 214.3l-.5 3.5zM245 214.3l-.4 3.3zM245 214.3l.5 3.3zM245 214.3l.6 3.5z"/>
<path d="M323.9 200.7l3.5 .8zM324.1 200.8l3.3 .7zM324.2 200.9l3.2 .6zM324.4 201l3 .5zM323.9 205.6l3.5-.8zM324.1 205.5l3.3-.7zM324.4 205.3l3-.5zM324.4 205.1l3-.3zM307.6 221.9l-.4 3zM307.8 221.9l-.6 3zM308 221.6l-.8 3.3zM308.1 221.5l-.9 3.4z"/>
<path d="M313.9 234.2l3.5-.5zM313.9 234.2l3.3-.4zM313.9 234.2l3.3 .5zM313.9 234.2l3.5 .6zM324.6 221.2l1.9 3zM324.6 221.4l1.9 2.8zM324.7 221.6l1.8 2.6zM324.6 221.8l1.9 2.4zM324.4 222l2.1 2.2zM324.2 222.1l2.3 2.1zM324.1 222.1l2.4 2.1zM323.9 222l2.6 2.2z"/>
<path d="M323.8 222l2.7 2.2zM325.4 234.8l3.5-.6zM325.6 234.7l3.3-.5zM325.6 233.8l3.3 .4zM325.4 233.7l3.5 .5zM336.8 222.9l.6 3.5zM336.9 223.1l.5 3.3zM337.9 223.1l-.5 3.3zM337.9 222.9l-.5 3.5zM35 283.6l-.5 3.5zM35 283.6l-.5 3.3zM35 283.6l.5 3.3z"/>
<path d="M35 283.6l.6 3.5zM53.3 290.4l.6 3.5zM53.3 290.4l.5 3.4zM53.3 290.4l-.4 3.4zM53.3 290.4l-.5 3.5zM52.8 280.1l.5 3.5zM52.9 280.3l.4 3.3zM53.8 280.3l-.5 3.3zM53.9 280.1l-.6 3.5zM49 308.9l3.5-.6zM49 308.9l3.4-.5zM49 308.9l3.4 .5z"/>
<path d="M49 308.9l3.5 .5zM56.6 315l2.6-2.4zM56.8 314.9l2.4-2.3zM56.9 314.8l2.3-2.2zM59.2 312.6l-2.1 2.2zM59.2 312.6l-1.8 2.4zM59.2 312.6l-1.7 2.5zM59.2 312.6l-1.6 2.7zM59.2 312.6l-1.7 2.9zM59.2 312.6l-1.7 3zM55.7 309.4l3.5-.5zM55.9 309.4l3.3-.5z"/>
<path d="M55.9 308.4l3.3 .5zM55.7 308.3l3.5 .6zM238.2 317l3.5-.5zM238.2 317l3.3-.5zM238.2 317l3.3 .5zM238.2 317l3.5 .6zM238.6 309.2l-.4 3.4zM238.6 309.4l-.4 3.2zM238.7 309.5l-.5 3.1zM238.9 309.6l-.7 3zM239 309.7l-.8 2.9zM239.2 309.7l-1 2.9z"/>
<path d="M239.4 309.6l-1.2 3zM239.6 309.3l-1.4 3.3zM244.9 317.6l3.5-.6zM245 317.5l3.4-.5zM245 316.5l3.4 .5zM244.9 316.5l3.5 .5zM271.3 315.5l.5 3.4zM271.3 315.5l.4 3.3zM271.3 315.5l-.5 3.3zM271.3 315.5l-.6 3.4zM283.2 320l2.8 2.1zM283.2 320l2.7 2z"/>
<path d="M283.2 320l2.5 2zM283.2 320l2.3 2zM283.2 320l2 2.2zM283.2 320l1.9 2.3zM283.2 320l1.9 2.5zM283.2 320l2 2.7zM283.2 320l2 2.9zM312.9 318.5l-.5 3.1zM312.9 318.5l-.6 3.3zM312.9 318.5l-.7 3.4zM34.5 327.3l.5 3.5zM34.5 327.4l.5 3.4z"/>
<path d="M35.5 327.4l-.5 3.4zM35.6 327.3l-.6 3.5zM67.1 320.5l.6 3.6zM67.2 320.7l.5 3.4zM68.2 320.7l-.5 3.4zM68.2 320.5l-.5 3.6zM67.7 330.8l.5 3.5zM67.7 330.8l.5 3.3zM67.7 330.8l-.5 3.3zM67.7 330.8l-.6 3.5zM49 348.8l3.5 .5zM49 348.8l3.4 .5z"/>
<path d="M49 348.8l3.4-.5zM49 348.8l3.5-.6zM244.9 348.2l3.5 .6zM245 348.3l3.4 .5zM245 349.3l3.4-.5zM244.9 349.3l3.5-.5zM271.8 356l-.5 3.4zM271.7 356.1l-.4 3.3zM270.8 356.1l.5 3.3zM270.7 356l.6 3.4zM281.6 349.8l3.4-.7zM281.6 349.8l3.2-.6z"/>
<path d="M281.6 349.8l3.1-.5z"/>
<path d="M193.5 46.3l7 1.1-7 1.1a1.13 1.13 0 0 0 1.1-1.1 1.13 1.13 0 0 0-1.1-1.1z" fill-rule="evenodd"/>
<path d="M44.8 78.2l1.1 7a1.11 1.11 0 0 0-1.1-1.1 1.11 1.11 0 0 0-1.1 1.1z" fill-rule="evenodd"/>
<path d="M75.3 78.2l1.1 7a1.13 1.13 0 0 0-1.1-1.1 1.13 1.13 0 0 0-1.1 1.1z" fill-rule="evenodd"/>
<path d="M193.5 102.4l7 1.2-7 1.1a1.13 1.13 0 0 0 1.1-1.1 1.13 1.13 0 0 0-1.1-1.2z" fill-rule="evenodd"/>
</g>
<path d="M200.5 44.4v10M41.8 78.2h10M68.3 78.2h10M200.5 96.6v10" fill="none" stroke="#000" stroke-width=".49"/>
<g font-size="10.7">
<text x="72.1" y="8.3" transform="rotate(180 72.1 8.3)">В21.00.02</text>
<text x="189.9" y="43.8">Б</text>
<text x="37" y="86.4">В</text>
<text x="77.3" y="86.4">В</text>
<text x="454.4" y="91.1">Изометрия (1 : 2)</text>
<text x="156" y="119.1">А</text>
<text x="189.9" y="114.1">Б</text>
<text x="300.9" y="131.6">Б-Б (1 : 1)</text>
<text x="136.5" y="192.5">ВИД А</text>
<text x="114.1" y="262">Развертка (1 : 2)</text>
<text x="303.1" y="269.1">В-В (2 : 1)</text>
<text x="297.2" y="278.3">аналогично с</text>
<text x="289.4" y="287.5">противоположной</text>
<text x="305.6" y="296.8">стороны</text>
<text x="514.9" y="370.3">В21.00.02</text>
<text x="486.9" y="386.9">Перемычка</text>
<text x="491.7" y="396.1">верхняя</text>
</g>
<g font-size="7.6">
<text x="406.1" y="343">1.</text>
<text x="416.1" y="343">* - Размер для справок;</text>
<text x="406.1" y="349.6">2.</text>
<text x="416.1" y="349.6">H14, h14, ±t2/2;</text>
<text x="406.1" y="356.2">3.</text>
<text x="416.1" y="356.2">Сварные швы по ГОСТ 5264-80. Швы зачистить.</text>
<text x="556.2" y="389.5">0,43</text>
<text x="576.4" y="389.5">1:2</text>
</g>
<g font-size="5.4">
<text x="557.6" y="25.3">Ra 6,3</text>
<text x="11.9" y="44.8" transform="rotate(-90 11.9 44.8)">Перв. примен.</text>
<text x="253.2" y="47.2">п.3-</text>
<text x="35.1" y="58.2">п.3-</text>
<text x="144.6" y="54.2">361</text>
<text x="318.1" y="55.6">24,9</text>
<text x="244.7" y="80.7" transform="rotate(-90 244.7 80.7)">63,7</text>
<text x="308" y="82.8" transform="rotate(-90 308 82.8)">30</text>
<text x="308" y="98.2" transform="rotate(-90 308 98.2)">8</text>
<text x="320.4" y="99.1">22</text>
<text x="11.9" y="104" transform="rotate(-90 11.9 104)">Справ. №</text>
<text x="28.2" y="102.3">п.3-</text>
<text x="250.4" y="108.2">п.3-</text>
<text x="312.7" y="143.5">24,9</text>
<text x="294.4" y="150.1">1,5*</text>
<text x="318.8" y="160.3" transform="rotate(47 318.8 160.3)">95°</text>
<text x="63.8" y="162.4">40,5</text>
<text x="109.5" y="162.4">140</text>
<text x="179.5" y="162.4">140</text>
<text x="296.5" y="171.9" transform="rotate(-90 296.5 171.9)">15</text>
<text x="312.7" y="170.9">R2,7</text>
<text x="311.3" y="185.5">R2,7</text>
<text x="310.2" y="191.6" transform="rotate(48 310.2 191.6)">95°</text>
<text x="54.6" y="196">5,1</text>
<text x="47.9" y="200.6">10 отв.</text>
<text x="243.8" y="203.8" transform="rotate(-90 243.8 203.8)">9,7</text>
<text x="108.4" y="204.5">145</text>
<text x="180.9" y="204.5">145</text>
<text x="225.5" y="204.5">35,5</text>
<text x="336.2" y="205.7" transform="rotate(-90 336.2 205.7)">48,1</text>
<text x="310.2" y="211.9" transform="rotate(-45 310.2 211.9)">90°</text>
<text x="311.3" y="216">R2,7</text>
<text x="319.6" y="233.1">15</text>
<text x="52.1" y="280.6" transform="rotate(-90 52.1 280.6)">13,6</text>
<text x="132.5" y="289.3">ВВЕРХ 85° R 2.7</text>
<text x="243.5" y="288.8" transform="rotate(-90 243.5 288.8)">ВНИЗ 90° R 2.7</text>
<text x="11.9" y="300.7" transform="rotate(-90 11.9 300.7)">Подп. и дата</text>
<text x="133.6" y="305.2">ВНИЗ 85° R 2.7</text>
<text x="33.8" y="310.8" transform="rotate(-90 33.8 310.8)">94,3</text>
<text x="38.3" y="307.7">20,4</text>
<text x="250.9" y="315.9">20,4</text>
<text x="130.6" y="323">ВНИЗ 90° R 2.7</text>
<text x="11.9" y="328.5" transform="rotate(-90 11.9 328.5)">Инв. № дубл.</text>
<text x="293.9" y="328.4">R2,7</text>
<text x="270.1" y="339.7" transform="rotate(-90 270.1 339.7)">22</text>
<text x="300.8" y="341.9" transform="rotate(-45 300.8 341.9)">90°</text>
<text x="66.5" y="344.4" transform="rotate(-90 66.5 344.4)">13,4</text>
<text x="143.9" y="347.6">398,7</text>
<text x="11.9" y="353.7" transform="rotate(-90 11.9 353.7)">Взам. инв. №</text>
<text x="40.2" y="366.6" transform="rotate(-90 40.2 366.6)">ВНИЗ 90° R 2.7</text>
<text x="11.9" y="383.6" transform="rotate(-90 11.9 383.6)">Подп. и дата</text>
<text x="404" y="384">Изм.</text>
<text x="411.1" y="384">Лист № докум.</text>
<text x="444.2" y="384">Подпись</text>
<text x="459.1" y="384">Дата</text>
<text x="542.2" y="379">Лит.</text>
<text x="556.9" y="379">Масса</text>
<text x="571.5" y="379">Масштаб</text>
<text x="405.4" y="389">Разраб.</text>
<text x="405.1" y="394">Пров.</text>
<text x="404.3" y="399">Т.контр.</text>
<text x="543.3" y="399">Лист</text>
<text x="565.3" y="399">Листов 1</text>
<text x="11.9" y="413.9" transform="rotate(-90 11.9 413.9)">Инв. № подл.</text>
<text x="405.2" y="409">Н.контр.</text>
<text x="487.2" y="409.7">Stainless steal, 304</text>
<text x="404.9" y="414">Утв.</text>
<text x="498.1" y="418.9">Копировал</text>
<text x="558.9" y="418.9">Формат A2</text>
</g>
</svg>
